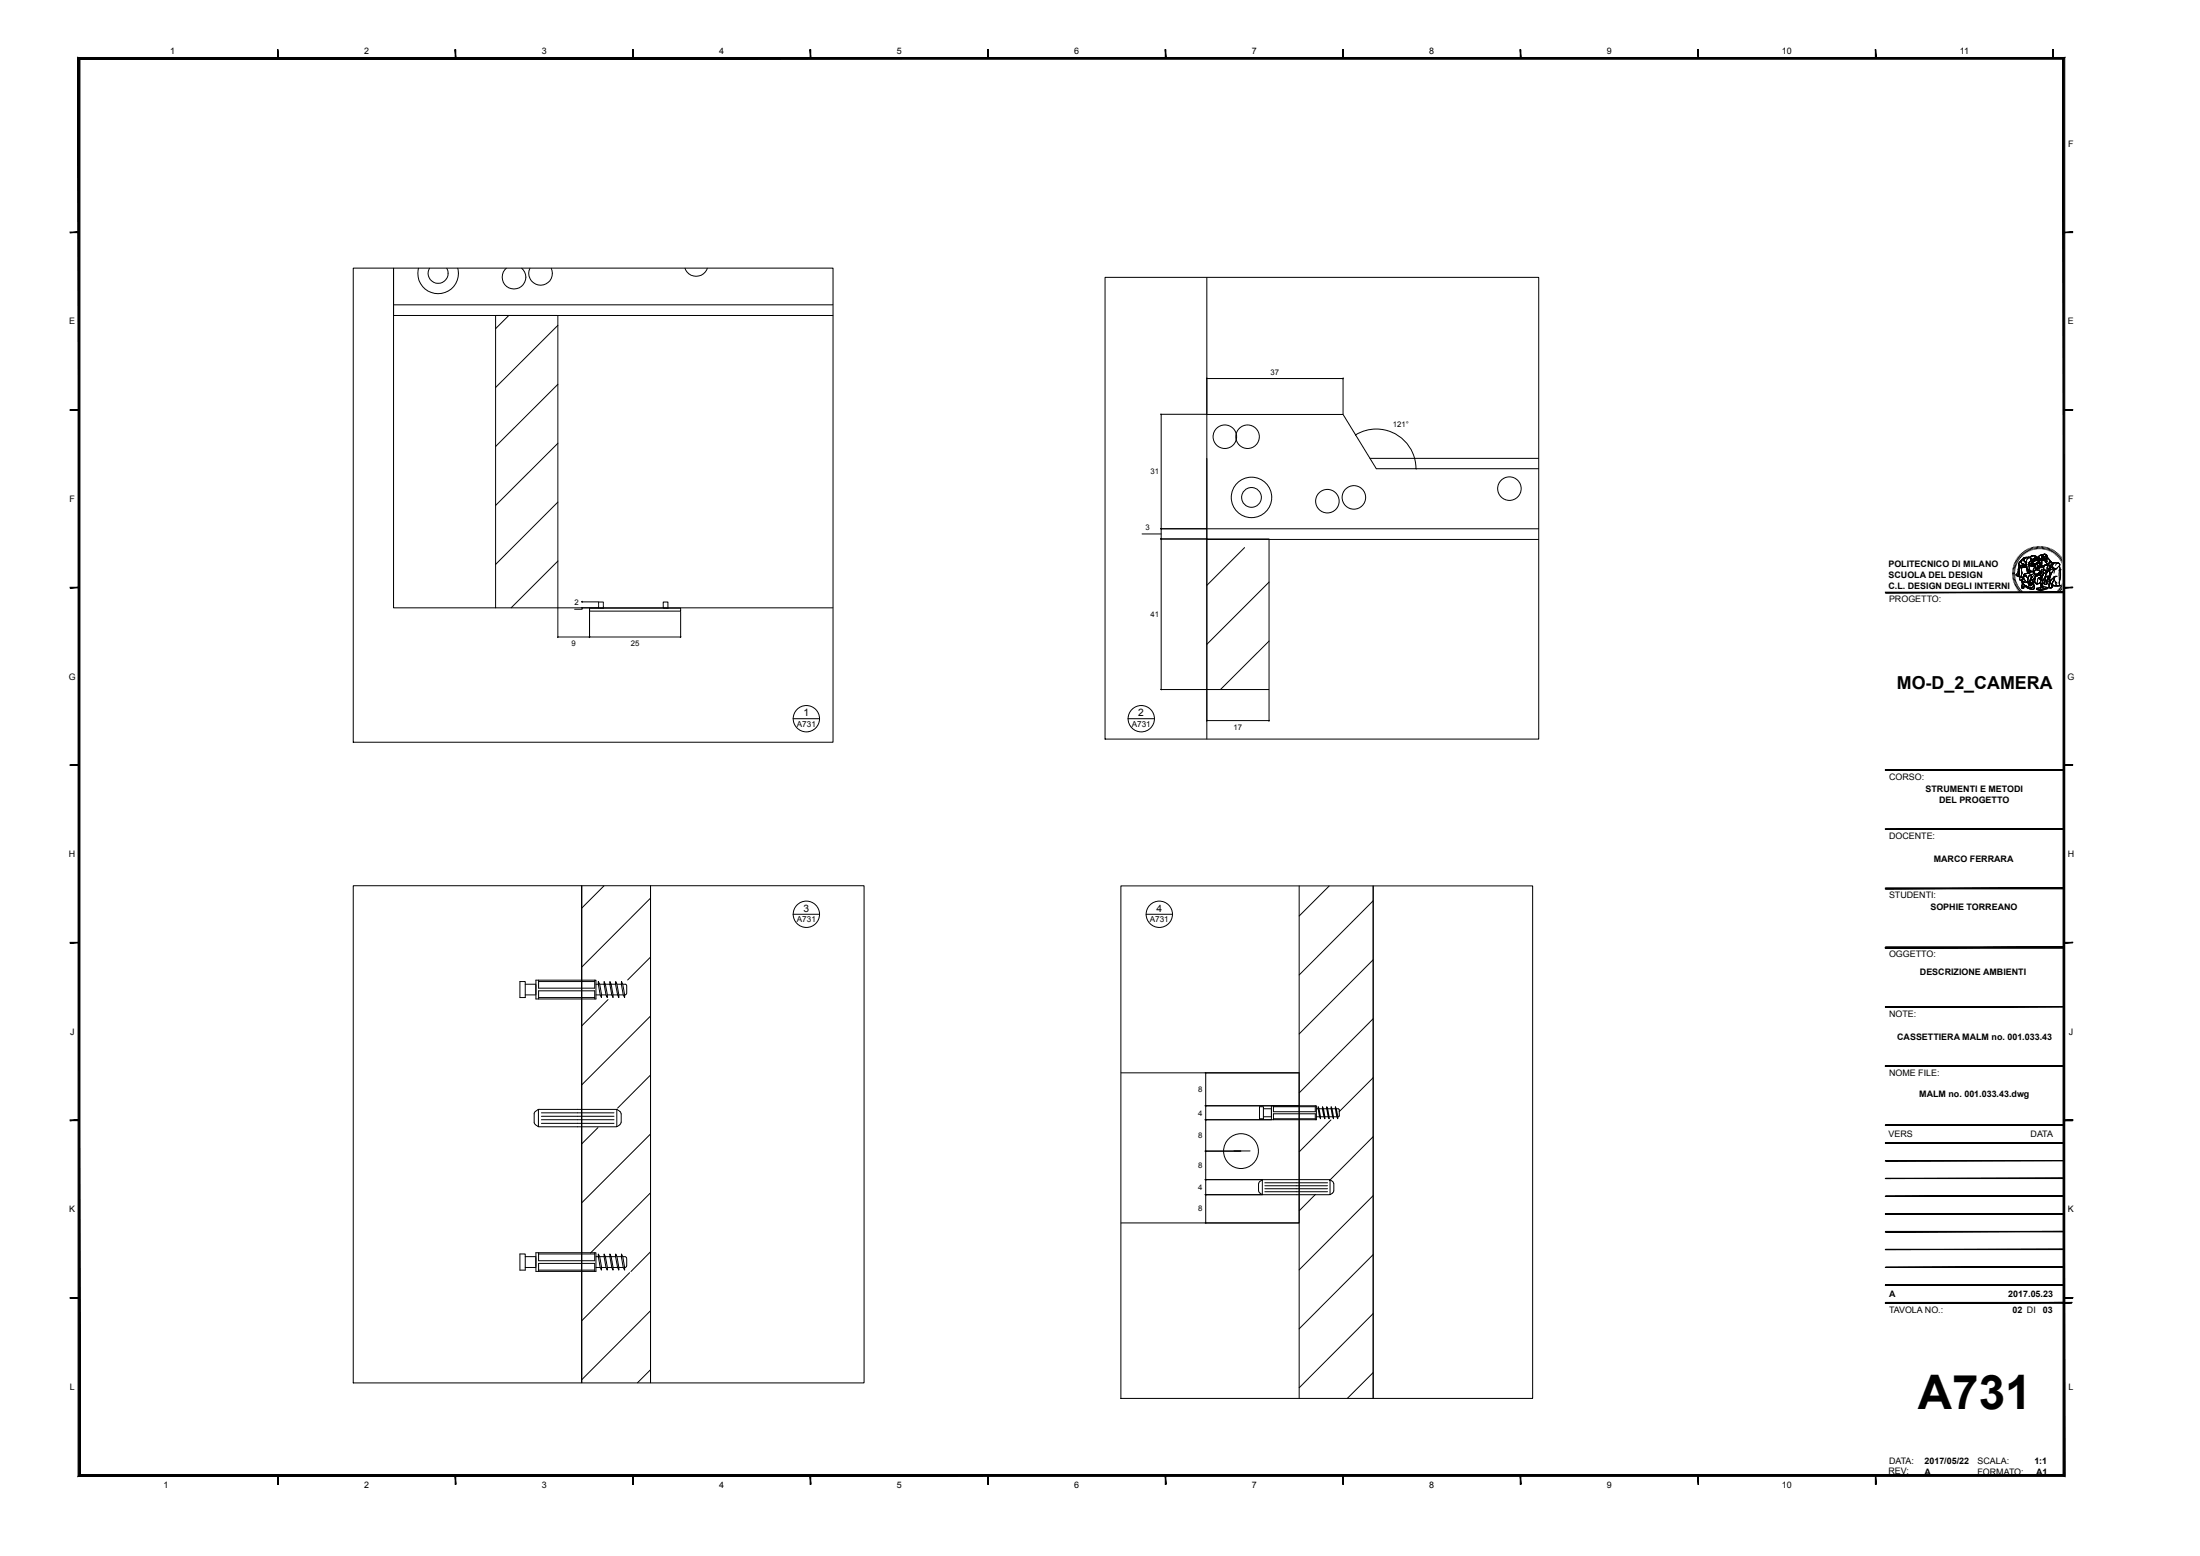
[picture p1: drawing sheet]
<svg xmlns="http://www.w3.org/2000/svg" width="594mm" height="420mm" viewBox="0 0 594 420" stroke-linecap="round" stroke-linejoin="round" font-family="sans-serif">
<g fill="none" stroke="#000" stroke-width=".27">
<path d="M95.4 72.4h129.5v127.9h-129.5zM113 72.4a5.5 5.5 0 0 0 5.3 6.9 5.5 5.5 0 0 0 5.3-6.9M116 72.4a2.69 2.69 0 0 0 2.3 4.1 2.69 2.69 0 0 0 2.3-4.1M136.7 72.4a3.2 3.2 0 0 0-.2 4.6 3.2 3.2 0 0 0 4.6 0 3.2 3.2 0 0 0-.3-4.6M143.1 72.4a3.2 3.2 0 0 0 2.9 4.6 3.2 3.2 0 0 0 2.8-4.6M185 72.4a3.2 3.2 0 0 0 3 2.2 3.2 3.2 0 0 0 3-2.2M298.4 74.9h117.1v124.6h-117.1zM325.8 74.9v124.6M106.3 82.3h118.6M137.4 85.2l-3.6 3.5M150.6 87.8l-16.8 16.8M224.9 85.2h-118.6v-12.8v91.7h118.6"/>
<path d="M150.6 103.7l-16.8 16.8M150.6 119.7l-16.8 16.7M313.4 111.8l49.2 .1 9 14.6h43.8M313.4 111.7l.2 .3M313.5 111.8v74.3M325.8 102.2h36.8M326 102.1l-.2 .2M362.6 102v9.8M362.7 102.1l-.2 .2M366 117.4a10.7 10.7 0 0 1 16.3 9.1M366.1 117.2l-.1 .3M150.6 135.5l-16.8 16.8"/>
<path d="M325.8 123.7v21.9h89.6M369.9 123.7h45.5M382.2 126.4l.2 .2M150.6 151.5l-12.6 12.6M308.4 144.1h5.1M313.4 142.7h102M313.4 145.5h12.4M313.4 142.6l.2 .2M313.4 145.4l.2 .2M325.8 145.5h16.8v40.6h-16.8zM336 147.8l-10.2 10.2M342.6 157.1l-16.8 16.8"/>
<path d="M543.3 154.5h.7M543.3 154.8h.7M543.3 155.1h.7M543.4 154.1l.6 .1M543.4 153.8l.7 .1M543.5 153.4l.6 .2M543.6 153.1l.6 .2M543.6 152.8l.7 .2M543.7 152.5l.7 .2M543.9 152.1l.5 .3M544 151.8l.6 .3M544 155.4l-.6 .1"/>
<path d="M544.1 155.7l-.7 .1M544.1 156l-.6 .2M544.2 151.5l.5 .3M544.2 156.4l-.7 .1M544.2 156.7l-.6 .1M544.3 151.2l.6 .3M544.3 157l-.6 .2M544.4 155.1h.1M544.4 157.3l-.5 .2M544.5 150.9l.5 .3M544.6 157.5l-.6 .3M544.6 155.5l.8 .3"/>
<path d="M544.7 150.6l.5 .4M544.7 157.8l-.6 .3M544.7 155.3l-.1 .2M544.7 155.3h.1M544.8 158.1l-.5 .3M544.9 150.4l.5 .3M544.9 153.7h.1M544.9 155h.1M544.9 153.7l-.1 .8-.5 .6 .3 .3M544.9 155l-.2 .3M545 154.8h.1M545 154.8l-.1 .2"/>
<path d="M545 155.6h.1M545 158.4l-.6 .3M545 155.4v.2M545.1 150.1l.5 .4M545.1 155.4l-.1 .2 .4 .2M545.2 152.5h.1M545.2 158.6l-.6 .4M545.2 152.5v.5M545.2 152.5l-.1 .1M545.2 153l-.3 .7M545.2 152.5l.1 .1M545.2 153h.1"/>
<path d="M545.3 154.7l-.3 .7M545.3 153.7l-.2 1.6M545.3 149.8l.5 .5M545.3 153h.1M545.3 158.9l-.5 .4M545.3 153l.3 .1M545.3 153l-.2 .4-.1 1.4M545.3 153l.2 .1M545.4 155.8h.1M545.4 153.2l-.1 .5M545.5 155.8l.8 .2M545.5 153.1l-.2 .3"/>
<path d="M545.5 153.1h.1M545.5 149.6l.5 .5M545.5 159.1l-.5 .4M545.5 153.1h.5M545.6 153.1h-.1M545.6 155.8l-.3 .4 .1 .4h.2M545.6 153.1h.4M545.6 156.6h.1M545.6 155.8h.1M545.6 155.8h-.1M545.7 155.8h-.2M545.7 151.4h.1"/>
<path d="M545.7 151.4l-.7 .8 .2 .3M545.8 156.5h.1M545.8 159.4l-.5 .4M545.8 155.8h-.1M545.8 151.4l-.1 .5 .4 .3M545.8 155.4v.3M545.8 156.5l-.2 .1M545.8 155.4v.4M545.8 149.3l.4 .5M545.8 152.6h-.5M545.8 152.6l.3 .1M545.8 155.2v.5"/>
<path d="M545.8 155.1v.3M545.8 155.7v.1M545.8 156.5l.1 .3M545.8 155.7l.1 .1M545.8 155.2v.2M545.8 156.4v.1M545.9 155.8h.1M545.9 156.4h-.1M545.9 156.8h.1M545.9 156.8l.7 .3 .9-.1M545.9 156.8l.2 .7M546 158.7h.1"/>
<path d="M546 153.1h.1M546 159.6l-.5 .4M546 153.1l-.2 .3v1.8M546.1 149.1l.4 .5M546.1 152.2h.1M546.1 157.5l-.3 .8 .2 .4M546.1 152.2l.1 .1M546.1 157.5h.1M546.1 156.3h.3M546.1 156.3l-.2 .1M546.1 157.5l.8 .6 1.2 .5M546.1 152.3l.5 .1"/>
<path d="M546.1 152.7l.3 .1M546.1 158.4v.1M546.1 158.5l.2 .1M546.1 158.5l.1 .1M546.2 156.2h.1M546.2 159.8l-.4 .5M546.2 158.4h-.1M546.2 156.2l-.1 .1M546.2 158.6h.1M546.2 158.4h.1M546.3 156h.1M546.3 156l.1 .2"/>
<path d="M546.3 158.6h.1M546.3 148.9l.4 .5M546.3 158.6l-.3 .1M546.4 156.3l.5 .5M546.4 152.3l.2 .1M546.4 156.2v.1M546.5 158.2l-.4 .2M546.6 158.1h.1M546.6 158.1l.9 .6M546.6 155.6h.1M546.6 148.7l.4 .6M546.6 155.6l-.3 .4"/>
<path d="M546.6 152.4l.3 .1M546.7 151.6l.2 .1M546.8 155.3l.1 .1M546.9 155.4h.1M546.9 155.4l.6 .6M546.9 155.4l-.3 .2M546.9 148.5l.3 .6M546.9 151.7l.1 .1M546.9 152.5h.1M547 152.5h.1M547 152.5l-.5 .3-.4-.1M547 150.4l1 .1"/>
<path d="M547 150.4l-.6 .2-.6 .8M547 151.7h.1M547 151.7l.1 1.4M547 150.4l-.3 .1M547.1 153.1h.1M547.1 153.1l.4 .7M547.1 153.1h-1.1M547.2 153.4h.1M547.2 148.4l.3 .6M547.2 154.8l-.8 .3 .2 .5M547.2 155.7l.3 .3M547.2 153.4l.3 1.3"/>
<path d="M547.2 154.8h.1M547.2 154.8h-.1M547.2 158.3l.6 .2M547.4 150.8l-.4 .9M547.5 150.8h.1M547.5 154.7h.1M547.5 156h.1M547.5 158.7l.6 .2M547.5 148.2l.3 .6M547.5 150.5h-.3a.74 .74 0 0 0-.7 .9l.2 .2M547.5 157h.1M547.5 153.9h.1"/>
<path d="M547.5 157l.2 .5M547.5 153.8l.2 .4M547.5 157l-.4 .1M547.6 156l-.1 1M547.6 154.6h.1M547.6 154.6l-.4 .2M547.7 152.4h.1M547.7 154.2h.1M547.7 152.4l.3 1.5 .6 .3M547.7 154.2l-.1 .4M547.7 157.5h.1M547.7 150.4h.1"/>
<path d="M547.7 157.5l.3 .3-.1 .2M547.7 150.4l-.1 .1M547.8 157.6h.1M547.8 148.1l.3 .6M547.9 158h.1M547.9 157.9v.1M547.9 155.4l-.3 .6M547.9 157.7v.1M548 152.3h.1M548 152.5l.7 .3M548 152.3v.2M548 152.3l-.3 .1"/>
<path d="M548 152.5v.1M548 156.9v.2M548 157.9h-.1M548 157.1h.1M548 150.5h.1M548 155.3h.1M548 157.9l-.1 .1M548 150.5l.3 .3M548 155.3l.6 .3M548 157.1l.3 .1M548.1 154.4h.1M548.1 157.8h.1"/>
<path d="M548.1 154.4l-.1 .4-.4-.1M548.1 157.8l-.1 .1M548.1 156.6h.1M548.1 158.6h.1M548.1 147.9l.2 .6M548.1 156.6l-.1 .4M548.1 158.6l.5 .3M548.2 152.1h.1M548.2 152.1l-.2 .2M548.2 157.6h.1M548.2 150.3h.1M548.2 156.4h.1"/>
<path d="M548.2 157.6l.1 .5-.2-.3M548.2 156.4l-.1 .2M548.2 157.6l.3 .3M548.2 150.3l-.1 .1M548.3 156.4h-.1M548.3 150.2h.1M548.3 150.2l-.3 .3M548.3 156.3l.3 .1M548.3 151.5l-.4 .2-.2 .7M548.3 157.2h.1M548.3 157.2l.5 .5-.5-.2 .2 .2M548.3 150.8h.1"/>
<path d="M548.3 150.8l.4 .2M548.3 150.8l.5 .2M548.3 150.8v.7M548.4 154.2h.2M548.4 150.9h.1M548.5 157.7h.1M548.5 147.8l.1 .6M548.5 157.7v.3M548.5 157.9v.1M548.5 155.1h.1M548.5 155.1h.3M548.5 157.4h.1"/>
<path d="M548.5 155.1l-.4 .1-.4 .4M548.5 150.1l-.2 .1M548.6 154.2h.1M548.6 150.1h.1M548.6 154.2l-.5 .2M548.6 150.1l-.3 .1M548.6 155.6h.1M548.6 155.6v.3l-.3 .4M548.6 152h.1M548.6 156.4h.1M548.6 156.5h.1M548.6 150l1 .1"/>
<path d="M548.6 152.3v.3l.1 .2M548.6 150v.1M548.6 152l-.4 .1M548.6 152.7l.1 .1M548.7 152l.2 .2M548.7 156.5l.1 .3M548.7 152.8h.1M548.7 152.8h.4M548.8 151.7h.1M548.8 147.7l.1 .7M548.8 151.7l-.1 .2M548.8 152.2l-.2 .1"/>
<path d="M548.8 151.7l-.3 .2M548.8 156.8l.3 1.1M548.8 151.6v.1M548.8 151.4l-.5 .1M548.8 156.4h-.2M548.9 151.4h.1M548.9 151.4l.3 .1M548.9 151.4l-.1 .2M548.9 152.3h.1M548.9 157.2h.1M548.9 158.5l-.8 .1M548.9 151h.1"/>
<path d="M548.9 152.2h.1M548.9 154.8h.1M548.9 154.8l.6 .4M548.9 154.4l.3 .3M548.9 152.2l-.3 .1M548.9 151h-.1M548.9 152.2l.4 .1M549 156.3h.1M549 152.2h.1M549 152.2l-.1 .1M549 156.3l-.2 .1M549.1 155.2l.2 .7-.3 .4"/>
<path d="M549.1 158.1l-.2 .4M549.1 150h.1M549.1 150.9h.1M549.1 154.5h.1M549.1 147.6l.2 .7M549.1 158.1h.1M549.1 154.5l.1 .1M549.1 150.9l-.3 .1M549.1 150.9l-.2 .1M549.1 152.8h.1M549.1 157h.1M549.1 158v.1"/>
<path d="M549.1 157.9v.2M549.1 158.1l.2 .7M549.2 156.1h.1M549.2 156.1l-.4 .3M549.2 152.6h.1M549.2 154.7l.3 .3M549.2 151.5h.1M549.2 154.6l.1 .1M549.2 154.6l.3 .4M549.3 152.3h.1M549.3 152.6h-.1M549.3 152.3h.2"/>
<path d="M549.3 158.8v.1M549.3 158.9l-.3 .2-.9-.2M549.3 150l.3 .1M549.3 151.3l.1 .1M549.3 154.8l.1 .1M549.3 150.8h.1M549.4 154.9h.1M549.4 151.4l-.1 .1M549.4 153.1h.1M549.4 153.1l-.4 .8v.5M549.4 153.1l.3 .2M549.4 153.1a1.18 1.18 0 0 0-.4 1.3"/>
<path d="M549.4 156.4l-.3 .6 .7 .6M549.4 156.4h.1M549.4 154.9l.1 .1M549.4 156.4v.1M549.4 150.9l.2 .1M549.4 156.5l-.5 .7M549.4 150.6h.1M549.4 147.6l.2 .6M549.4 152.3l-.2 .1-.1 .4M549.4 150.6h.2M549.4 150.6l.3 .1M549.4 150.6l-.3 .3"/>
<path d="M549.4 156.4v.9l.3 .2M549.5 157.3h.1M549.5 152.9h.1M549.5 150.6h.1M549.5 152.3h.1M549.5 155v.2M549.5 152.9l-.1 .2M549.5 155l.1 .3M549.5 152.3h-.1M549.5 150.6l.2 .1M549.5 150.6h-.1M549.5 151h-.1"/>
<path d="M549.5 151.3h.1M549.5 155l.1 .1M549.5 155.1v.1M549.5 151.3l-.1 .1M549.5 155.1l.1 .2M549.5 155.2l.1 .1M549.6 150.6h.1M549.6 151.3h.1M549.6 155.1l.1 .5M549.6 155.3h.1M549.6 155l-.1 .1M549.6 150.1h.1"/>
<path d="M549.6 155.1l.2 .2M549.6 155.3h.2M549.6 155.7l-.2 .7M549.6 150.1v.1M549.6 155.4l.1 .1M549.6 152.7l-.1 .2M549.6 150.2l.3 .2M549.6 152.7l-.2 .4M549.6 155.6l-.2 .8M549.7 155.5h.1M549.7 155.5l-.5 .7M549.7 153.3l.7 .1"/>
<path d="M549.7 153.3l.4 .1M549.7 153.8h.3M549.7 155.6l-.1 .1M549.7 153.8l-.6 .4v.3M549.7 153.8l-.2 .1M549.7 155.2l-.1 .1M549.7 155.6h-.1M549.7 155.5v.1M549.7 153.8h.1M549.7 152.4h.1M549.7 152.4l-.1 .3M549.7 153.8l.5 .1"/>
<path d="M549.7 155.1l.1 .2M549.7 150.2h.1M549.7 150.7l.1 .1M549.7 150.1l-.1 .1M549.7 157.5l.2 .1M549.7 150.2l.2 .1M549.8 151.1h.1M549.8 150.8h.1M549.8 147.6l.1 .6M549.8 155.3h.1M549.8 155.3l.3 .1M549.8 151.1l.2 .1"/>
<path d="M549.8 150.8l-.2 .5M549.8 155.3l.2 .1M549.8 150.8h.2M549.8 152l-.2 .6M549.8 150.2l.1 .1M549.9 151.1h.1M549.9 151.9h.1M549.9 155.1h-.1M549.9 153.4h.1M549.9 157.6h.1M549.9 158.8h.1M549.9 150.4h.1"/>
<path d="M549.9 155h-.3M549.9 158.8l1 .4M549.9 151h.1M549.9 158.8v.3l1.1 .4M549.9 158.8v.3M550 151.2h.1M550 151.8l-.1 .1M550 151.8h.5M550 151l-.1 .1M550 151l.5 .1M550 151.8l-.3 .6M550 155h-.4"/>
<path d="M550 150.8h.1M550 155l-.5 .1M550 150.4v.3M550 150.4v.2M550 151.2l.2 .1M550 151.2l.3 .2M550 150.6h.1M550 150.7v.1M550 153.4h.1M550.1 150.6l-.1 .1M550.1 153.4h.1M550.1 151.8h.1"/>
<path d="M550.1 147.5l.1 .6M550.1 154.9l-.2 .1M550.2 153.3l-.1 .1M550.2 153.3h.1M550.2 150.9h.1M550.2 155.3l-.2 .1M550.2 155.3h.1M550.2 156.1l-.3 1.5M550.2 153.3l.3 .1M550.2 157.6h-.2M550.2 157.6h-.3M550.2 154.8l-.1 .1"/>
<path d="M550.2 155.3l-.1 .1M550.2 152.8h.1M550.2 154.8h.1M550.2 153.9l.3 .1M550.2 154.8l-.2 .2M550.2 151.7l-.1 .1M550.2 151.8a.61 .61 0 0 0 0 1M550.2 152.8v.5M550.2 153.1v.2M550.2 151.7v.1M550.2 151.7h.2M550.2 152.8l-.1 .6"/>
<path d="M550.3 151.4h.1M550.3 153.9l.1 .1M550.3 153.9l-.6-.1-.6 .7-.5-.3M550.3 151.4l.2 .1M550.3 152.1v.1M550.3 154.9l.1 .1M550.3 155.1l.1 .1M550.4 152.1h.1M550.4 151.5h.1M550.4 155h-.1M550.4 153.9l.1 .1M550.4 155.2h.1"/>
<path d="M550.4 155h.1M550.4 154h.1M550.5 147.5v.6M550.5 150.6l.6 .5M550.5 152l-.2 .1M550.5 150.6h.1M550.5 150.6l-.3 .4M550.5 155.2h.1M550.5 151.8h.1M550.5 151l.3 .3M550.5 155.2l-.3 .1M550.5 155.2h-.1"/>
<path d="M550.5 154l.3 .2M550.5 154l.2 .1M550.5 156h.1M550.5 156l.3 .3 .2-.1M550.5 154.7l-.4 .2M550.5 154.7l-.2 .1M550.5 151h.1M550.5 156l.2 .2M550.5 154.9h.1M550.5 151.1h.1M550.5 151.7h.1M550.5 154.9v.3"/>
<path d="M550.5 151v.1M550.5 154.6v.1M550.5 154.7h.1M550.5 151.8l.1 .1M550.5 151.7l.3 .2M550.5 151.7h-.1M550.5 151.8l.2 .1M550.5 151.7l.2 .1M550.6 155.9h.1M550.6 156h.1M550.6 151.1v.1M550.6 153.4v.6"/>
<path d="M550.6 155.9v.1M550.6 156h-.1M550.6 151.9h.1M550.6 154.7h.1M550.6 154.7l-.1 .2M550.6 152l.2 .1M550.6 155.9l.1 .1M550.6 151.8h.1M550.7 156.2h.1M550.7 151.8h.1M550.7 151.9l.1 .1M550.7 151.9v.1"/>
<path d="M550.7 152l.2 .2M550.7 152.5h.1M550.7 154.1h.1M550.7 153.3l-.2 .1M550.7 156h.1M550.7 151.3h.1M550.7 151.4h-.2M550.7 151.3l-.2 .2M550.7 151.8l.2 .2M550.8 154.3h.1M550.8 156.1h.1M550.8 151.3h.1"/>
<path d="M550.8 154.1v.2M550.8 156v.1M550.8 154.2l.2 .4-.2 .1M550.8 153.3h-.2M550.8 149.9l-.1 .1M550.8 147.5v.6M550.8 152.9l.1 .2M550.8 152v.2M550.8 152.2h.1M550.8 154.4l.1 .3h-.3M550.8 151.9l.1 .2M550.8 152.2l.1 .5"/>
<path d="M550.8 152.2l.1 .9M550.8 152h.1M550.8 152.2v.1M550.9 152.2h.1M550.9 153.1l-.2 .2M550.9 153.1l-.1 .2M550.9 153.1h.1M550.9 156l-.1 .1M550.9 153.1l-.1 .1M550.9 152.4l-.2 .1M550.9 152v.1M550.9 157.4h.1"/>
<path d="M550.9 159.3h.1M550.9 152.7h.1M550.9 152.7l-.1 .1 .2 .3M550.9 156.5l.2 .1M550.9 159.2v.3M550.9 157.4l.2 .7M550.9 157.4l-.7 .2M550.9 152.7h-.7M550.9 151.2l-.1 .1M550.9 152.1l.1 .1M551 152.2h.1M551 152.1v.2"/>
<path d="M551 156.4l-.1 .1M551 156.2h.1M551 152.3h.1M551 151.2h.1M551 149.9h.1M551 158.6h.1M551 155.9l.1 .2M551 156.2v.2M551 152.3l.1 .2M551 151.2l-.3 .2M551 158.6l-1.1 .2M551 151.2h-.2"/>
<path d="M551 152.2l.1 .1M551.1 155.5h.1M551.1 158.1h.1M551.1 152.3h.1M551.1 154.5h.1M551.1 155.5l-.2 .5M551.1 156.1l-.1 .1M551.1 156.1h.1M551.1 152.5l.1 .1M551.1 151.1l-.1 .1M551.1 152.5h.1M551.1 156.6l-.2 .8"/>
<path d="M551.1 151.1l.1 .7M551.1 158.5l-.1 .1M551.1 158.1l-.1 .5M551.1 158.5l.7-.1 1.1 .2M551.1 150.7l.1 .5M551.1 158.5l-.2 .4 .1-.3M551.1 151.1v.1M551.1 152.6h.1M551.1 153h.1M551.1 152.6l.1 .1M551.1 152.6l.6 .2M551.1 152v.5"/>
<path d="M551.1 156v.1M551.1 152l-.1 .2M551.1 156h.1M551.1 153l-.1 .1M551.2 156.4h.1M551.2 152h.1M551.2 147.5l-.1 .6M551.2 152.6v.3M551.2 156.4l-.1 .2M551.2 152.8v.1M551.2 152.9l-.2 .2M551.2 151.8v.1"/>
<path d="M551.2 155.8l-.1 .2M551.2 153.6l-.1 1.3M551.2 151.9l-.1 .1M551.2 152.9l.4 .2M551.3 151.7l-.1 .1M551.3 154.8h.1M551.3 154.8l-.3 .2v.5M551.3 150.2v.1M551.3 157.9l.3 .5M551.3 157.9l-.2 .6M551.4 157.4l-.3 .7M551.4 155.3h.1"/>
<path d="M551.4 157.4h.1M551.4 155.3l-.3 .1M551.4 155.3l-.2 1.1M551.4 157.4l.1 .1M551.5 157.5h.1M551.5 153.7l-.4 .8M551.5 157.5l.1 1.2-.3-.8M551.5 149.8h.1M551.5 147.5l-.1 .7M551.5 149.8h-.1a.78 .78 0 0 0-.9 .8M551.5 150.9l.1 .1M551.6 150.9h-.1"/>
<path d="M551.6 150.8h.1M551.6 150.8v.1M551.6 153.1l.1 .1M551.6 153h.1M551.6 153l.1 .3M551.6 155h.1M551.7 153.3l.1 .3M551.7 153.3h.1M551.7 153.1h-.1M551.7 152.8v.1M551.7 154.8v.1M551.7 153.3l.2 .5"/>
<path d="M551.7 152.8v.3M551.8 154.8h.1M551.8 150.6h.1M551.8 152.8l-.1 .2M551.8 154.7v.1M551.8 150.3a.44 .44 0 0 0-.2 .6 .44 .44 0 0 0 .7 .1M551.8 154.8l-.4 .5M551.8 150.6h.2M551.8 150.3l-.1 .2M551.8 153.8l-.2 .4 .2 .5M551.8 152.8h.1M551.8 153.7l.1 .1"/>
<path d="M551.9 153.8h.1M551.9 147.6l-.2 .6M551.9 153.8h-.1M551.9 152.8h-.1M551.9 150.6h.1M551.9 151h.1M551.9 153.8l.2 .1M551.9 150.9h.1M551.9 152.7v.1M551.9 149.6h.1M551.9 149.6l-.2 .1a1.35 1.35 0 0 0-.3 1.6h.2v-.5M551.9 157.5h.1"/>
<path d="M551.9 149.6l.5 .1M552 152.8l-.3 .5M552 152.7v.1M552.1 153.9h.1M552.2 153.9l.1 .3M552.2 155.8h.1M552.2 150.7h.1M552.2 147.6l-.2 .7M552.2 152.5l-.5 .3M552.2 153.9v.1M552.2 151.6v.1M552.2 151.6l.1 .1"/>
<path d="M552.2 150.7v.1M552.2 152.5h.1M552.2 152.5l.8 .1M552.2 152.5l-.1 .1M552.2 150.8h.1M552.2 154v.1M552.2 155.6l-.3 1.9M552.2 155.6l-.7 1.1v.8M552.2 155.7h.1M552.2 150.8h.2M552.3 155.6h.1M552.3 151.7h.1"/>
<path d="M552.3 151h.1M552.3 154.1l.2 .1M552.3 155.6l-.1 .2M552.3 151l-.1 .6M552.3 150.1h.1M552.3 151.6h.1M552.3 151.5v.2M552.3 151.5h.1M552.3 150.1l-.5 .2M552.3 150.1l-.1 .1M552.4 151.5h.1M552.4 150.1l.1 .5-.2 .4"/>
<path d="M552.4 149.7l.3 .4-.1 .8M552.4 149.7v.1M552.4 149.8h.1M552.4 151.5l.4 .7 .9-.4 1 .1M552.5 151.2h.1M552.5 147.7l-.1 .7M552.5 154.2h.2M552.5 150.4h.1M552.5 151.3h.1M552.5 157.3l.2 .2M552.5 153.9h.1M552.5 149.8h.1"/>
<path d="M552.5 152.4h.1M552.5 151.3v.2M552.5 154.2h.1M552.5 151.3l-.2 .3M552.6 154.6h.1M552.6 154.6l-.8 .1M552.6 152.4l-.4 .1M552.6 154.6l-.4 1M552.7 150.9h.1M552.7 150.9l-.2 .3M552.7 154.2h.1M552.7 155.6l-.5 .1"/>
<path d="M552.7 157.5l-.3 .2-.5-.2M552.7 150.6l.2 .1M552.7 155.6h-.4M552.7 153.8l-.3 .1M552.7 150.6h.1M552.7 154.1l-.1 .1M552.7 150.6l.8 .6M552.7 150.5v.1M552.7 152.5l.3 .1M552.7 153.3h.1M552.8 152.5h.1M552.8 152.5l.3 .1"/>
<path d="M552.8 156.3h.1M552.8 147.8l-.1 .6M552.8 154.2h.1M552.8 156.3l-.3 1M552.9 152.7l-.6-.1-.3 .1M552.9 152.7h.1M552.9 152.7l-.2 .6M552.9 154.2l-.4 .4M552.9 158.6v.3l-2 .6M552.9 158.6l-2 .6M553 155.9l-.2 .5M553 155.6h.1"/>
<path d="M553 152.6h.1M553 154.1l-.3 .1M553 155.6v.3M553 154.1l-.1 .1M553 154h.1M553 154.1l.3-.4 .2 .1-.1 .8M553 154l-.1 .2M553.1 153.9l-.2 .3M553.1 152.6h.5M553.1 153.9h.1M553.1 152.6h.4M553.2 147.9l-.2 .6"/>
<path d="M553.2 155.9h.1M553.2 155.9l-.1 .2a1.53 1.53 0 0 0 .2 2M553.2 153.7h.1M553.2 153.5l-.1 .4M553.2 153.7v.1M553.3 152.6h.1M553.3 152.6v.1a.59 .59 0 0 1-.6 .9l.1-.3M553.3 151.4l.4 .3M553.3 153.2h.1M553.3 156.5v.3M553.3 156.9v.1M553.4 155.5h.1"/>
<path d="M553.4 156.8h.1M553.4 153.1h-.1M553.4 156.8l-.1 .1M553.4 154.4v.2M553.4 155.5l-.7 .1M553.4 155.5l-.2 .4M553.4 154.6v.9M553.5 148l-.2 .7M553.5 151.2v.1M553.5 151.3l.1 .3M553.5 158.6h.1M553.5 152.6l.2 .2"/>
<path d="M553.5 152.6l.1 .1M553.6 151.6h.1M553.6 152.7h.1M553.6 157.3l-.3 1.1a.45 .45 0 0 0 .3 .3 .45 .45 0 0 0 .5-.3l-.2-.3M553.6 153.3l-.5 .6M553.6 153.3l-.3 .5M553.6 152.7l.1 .3M553.7 156.6h.1M553.7 152.8h.1M553.7 156.6l-.4 .4M553.7 156.6l-.1 .7M553.7 151.7l.1 .1"/>
<path d="M553.7 151.7h.1M553.7 153.1h.1M553.7 153.1l-.1 .2M553.7 153l-.1 .3M553.7 153v.1M553.7 153l.9 .7M553.8 154.5v.5M553.8 148.2l-.3 .5M553.8 151.8h.1M553.8 151.8l-1.3 .6M553.9 154.8l-.6 1.9v.4l.3 .2M553.9 154.8l-.4 1.1"/>
<path d="M553.9 158.1h.1M553.9 158.1h.7M553.9 158.1h.2M554.1 148.3l-.3 .6M554.2 153.7l-.9 .1M554.2 152.9l.1 .2M554.2 157.8l.6 .3M554.2 157.7v.1M554.3 153.1l.8 .5M554.3 158.1h.3M554.3 151.9h.1M554.3 151.9l-.6 .8"/>
<path d="M554.3 151.8v.1M554.4 156.9l-.5 .7v.5M554.4 148.5l-.3 .5M554.4 153.9l-.5 .9M554.4 156.9l-.2 .3M554.4 151.8l-.1 .1M554.6 156.6l.8 .8M554.6 153.7h.1M554.6 153.7l-.4 .5M554.6 153.7h.3M554.7 151.9h.1M554.7 151.9l-.1 .1a.96 .96 0 0 0-.3 1.1"/>
<path d="M554.7 151.9h.2M554.7 148.7l-.3 .5M554.7 155.6h.1M554.7 155.6l-.3 1.3M554.7 155.6l-1 1M554.8 153.7l-.2 1M554.9 151.9l.3 .1M554.9 157l.3 .8 .4 .3M554.9 153.6v.1M555 148.9l-.4 .5M555 159.9l.5 .5M555.1 153.6h.1"/>
<path d="M555.1 153.6l-.3 .1M555.2 155.6h.1M555.2 152h.1M555.2 155.6h-.5M555.2 152.3l-.3 .3M555.2 149.1l-.3 .5M555.3 159.7l.4 .5M555.5 149.3l-.4 .5M555.5 159.5l.5 .4M555.6 158.1h.1M555.7 151.9l-.4 .1M555.7 151.9v.1"/>
<path d="M555.7 152h.2M555.7 159.2l.5 .5M555.8 149.5l-.5 .5M555.8 152h-.5M555.8 152l.1 .1M555.8 152.9l-.7 .7M555.8 152.9h.1M555.9 159l.5 .4M555.9 152.1l.2 .2M555.9 152l.2 .3M556 153.9h.1M556 153.9v3.1"/>
<path d="M556 149.8l-.5 .4M556 152.8h.1M556 152.8l.3 1.9M556 157.4v.3M556 157.7l.3 .4h-1.7M556 156.9v.8M556.1 158.8l.5 .4M556.1 153l.2 .8M556.1 156.9l-.1 .3M556.1 152.3l-.2 .6M556.1 152.5l-.1 .3M556.2 150l-.4 .4"/>
<path d="M556.3 153.8h.1M556.3 153.8v1.8M556.3 158.5l.5 .4M556.3 155.6l-.2 1.3M556.3 155.6l-.3 1.3M556.3 155.2v.4M556.4 158.2l.6 .4M556.5 150.3l-.5 .4M556.6 158l.6 .3M556.6 150.6l-.5 .3M556.7 157.7l.6 .3M556.9 150.8l-.6 .4"/>
<path d="M556.9 157.4l.6 .2M557 157.1l.6 .2M557 151.1l-.5 .4M557.1 156.8l.6 .2M557.1 156.5l.7 .2M557.2 151.4l-.6 .3M557.2 156.2l.7 .2M557.3 155.9l.7 .1M557.3 155.6l.7 .1M557.4 155h.6M557.4 154.7h.6M557.4 151.7l-.6 .3"/>
<path d="M557.4 155.3h.6M557.5 152l-.6 .3M557.6 152.4l-.6 .2M557.7 152.7l-.6 .2M557.8 153l-.6 .2M557.9 153.4l-.7 .1M558 153.7l-.7 .1M558 154l-.6 .1M558 154.4h-.6M133.8 164.1v-78.9h16.8v78.9M150.6 164.2v7.9M150.6 171.9h33.2"/>
<path d="M150.7 171.9l-.2 .1M157 162.5h4.6M157 164.1h4.6M157.1 162.4l.2 .1M157.1 164l.2 .2M157.2 164.1v.3h-2M157.2 162.3v.2M159.2 164.2h24.6v.8h-24.6zM159.2 164.2v7.9M159.3 171.9l-.2 .1M161.6 163.9l.2 .3M161.6 162.8v.3"/>
<path d="M161.6 163.2v.2M161.6 163.6v.2M161.8 162.5l-.2 .2M161.9 162.5h.3M161.9 164.2h.3M162.3 162.5h.3M162.3 164.2h.3M162.7 162.5l.2 .2M162.9 162.8v.3M162.9 163.2v.2M162.9 163.6v.2M162.9 163.9v.3h-.2"/>
<path d="M179.1 163.9v.3h.2M179.1 162.8v.3M179.1 163.2v.2M179.1 163.6v.2M179.3 162.5l-.2 .2M179.4 162.5h.3M179.4 164.2h.3M179.8 162.5h.2M179.8 164.2h.2M180.1 162.5l.2 .2M180.3 163.9v.3h-.2M180.3 162.8v.3"/>
<path d="M180.3 163.2v.2M180.3 163.6v.2M183.8 165v7.1M183.9 171.9l-.2 .1M342.6 173l-13.1 13.1M546.4 160l-.4 .5M546.7 160.2l-.4 .5M546.9 160.4l-.3 .5M547.2 160.6l-.3 .5M547.5 160.7l-.3 .6M547.8 160.8l-.3 .6M548 161l-.2 .6"/>
<path d="M548.3 161.1l-.2 .6M548.6 161.2l-.2 .6M548.9 161.3l-.2 .6M549.2 161.4l-.1 .6M549.5 161.4l-.1 .7M549.8 161.4l-.1 .7M550.1 161.5v.7M550.5 161.5l-.1 .7M550.8 161.5v.7M551.1 161.5v.7M551.4 161.5v.6M551.7 161.4l.1 .7"/>
<path d="M552 161.4l.1 .6M552.3 161.3l.1 .7M552.6 161.2l.2 .7M552.9 161.1l.2 .6M553.2 161l.2 .7M553.5 160.9l.3 .6M553.8 160.8l.3 .6M554 160.6l.4 .6M554.3 160.5l.4 .5M554.6 160.3l.3 .5M554.8 160.1l.4 .5M214.1 194h7.2"/>
<path d="M304.5 194h7.2M313.4 186.1h12.4M313.4 186l.2 .2M325.8 194.5h16.8M326 194.4l-.2 .2M342.6 186.2v8.5M342.7 194.4l-.1 .2M95.4 239.1h137.9v134.2h-137.9zM157.1 239.1v134.1v-134.1M163.1 239.1l-6 6M175.6 239.1v134.1M302.6 239.1h111.2v138.4h-111.2z"/>
<path d="M350.8 239.2v138.2M358.9 239.2l-8.1 8.1M370.8 239.2v138.2M175.6 242.4l-18.5 18.7M175.6 258.3l-6.1 6.2M214.1 246.8h7.2M309.5 246.8h7.1M370.8 243.1l-20 20.1M370.8 259.1l-20 20M140.4 264.9h1.4v4.4h-1.4zM141.8 265.7h2.9M141.8 268.5h2.9"/>
<path d="M144.7 264.6h16.2v5h-16.2zM145.4 269.3h15.2M145.4 264.6v2.1h15.2v-2.1M145.4 269.6v-2.2h15.2v2.2M145.4 264.9h15.2M160.9 265.7h.6M160.9 268.5h1.2M161.5 264.9l.4 .8 .5 3.6-.3-.8zM161.9 265.7h1.2M162.4 268.5h1.2M163.1 264.9l.3 .8 .6 2.8v.8l-.4-.8zM163.4 265.7h1.3"/>
<path d="M164 268.5h1.2M164.2 269.8l-7.1 7.1M164.7 264.9l.3 .8 .5 3.6-.3-.8zM165 265.7h1.2M165.5 268.5h1.3M166.2 264.9l.4 .8 .5 3.6-.3-.8-.6-2.8zM166.6 265.7h1.2M167.1 268.5h1.2M167.8 264.9l.3 .8 .6 3.6-.4-.8zM168.1 265.7h.9l.2 .3M169.2 268.2l-.5 .3M169.2 266v2.2"/>
<path d="M175.6 274.3l-18.5 18.5M370.8 275l-20 20M145.4 299.4v4.7M166.5 299.4v4.7M166.6 299.5h-21.2l-1.1 .9-.1 2.5 .4 .7M166.6 299.5l.8 .5M167.3 300l.4 .6M175.6 290.2l-8.8 8.9M302.7 289.6h48.1v40.5h-48.1M325.4 298.5h25.3M325.5 289.5l.1 .2M325.5 298.4l.1 .2"/>
<path d="M325.5 289.6v40.5M340.1 298.7h1v3.3h-1zM341.1 299.3h2.2M343.8 298.5v1.6h11.3v-1.6M343.8 298.7h11.3M355.4 299.3h.5M355.9 298.7l.3 .6 .3 2.7-.2-.6zM356.2 299.3h.8M357.1 298.7l.2 .6 .4 2.7-.7-2.7zM357.3 299.3h.9M358.2 298.7l.3 .6 .4 2.7-.3-.6zM358.5 299.3h.9"/>
<path d="M359.4 298.7l.3 .6 .3 2.7-.2-.6zM359.7 299.3h.9M360.6 298.7l.6 2.7v.6l-.3-.6zM360.8 299.3h.6l.2 .3v1.6l-.4 .2M370.8 290.9l-9.2 9.2M144.6 303.6l.7 .5M145.3 304l.2 .1M145.5 304.1h20.9M146.2 300.4h19.6M146.2 301.3h19.6M146.2 302.2h19.6M146.2 303.2h19.6"/>
<path d="M161.5 304.4l-4.4 4.4M166.6 304l-.2 .1M167.4 303.6l-.7 .5M167.7 302.9l-.4 .7M167.7 300.6v2.3M175.6 306.1l-18.5 18.6M325.4 302.2h30v-3.7h-12.1v3.7M325.4 318.4h15.5M325.4 310.7h9.6M325.5 302.2l.1 .2M325.5 310.6l.1 .2M325.5 318.3l.1 .2"/>
<path d="M333.2 310.7h4.3M339.8 319.5v2M340.7 318.5l-.7 .6-.1 .4M340.8 318.5v4M341 318.4h18M341 318.5h-.2M341.1 301.4h2.2M341.5 319.3h16.9M343.8 302h11.3M343.8 302.2v-1.6h11.3v1.6M355.4 301.4h.9M356.5 301.4h1"/>
<path d="M357.7 301.4h.9M358.9 301.4h.9M359 318.5h.2M359.1 318.5v4M359.2 318.5l.6 .4M359.4 302.3l-8.6 8.6M359.8 318.9l.3 .6v2l-.3 .5M360 301.4h.9M370.8 306.8l-11.9 11.9M140.4 338.5h1.4v4.3h-1.4zM141.8 339.2h2.9M144.7 338.1h16.2v5.1h-16.2z"/>
<path d="M145.4 338.1v2.2h15.2v-2.2M145.4 338.5h15.2M160.9 339.2h.6M161.5 338.5l.4 .7 .5 3.6-.3-.7zM161.9 339.2h1.2M163.1 338.5l.3 .7 .6 2.9v.7l-.4-.7zM163.4 339.2h1.3M164.7 338.5l.3 .7 .5 3.6-.3-.7zM165 339.2h1.2M166.2 338.5l.4 .7 .5 3.6-.3-.7-.6-2.9zM166.6 339.2h1.2M167.8 338.5l.3 .7 .6 3.6-.4-.7z"/>
<path d="M168.1 339.2h.7M168.8 339.2l.4 .4M169.2 339.6v2.1M175.6 322l-16.2 16.3M175.6 337.9l-5.3 5.3M325.4 322.5h15.5M325.4 330.1h25.3M325.5 322.4l.1 .2M325.5 330l.1 .2M339.9 321.5l.2 .5M340.1 322l.6 .4M341.5 320.1h16.9"/>
<path d="M341.5 320.9h16.9M341.5 321.7h16.9M355.2 322.4l-4.4 4.4M359.2 322.4h-18.4M359.8 322l-.6 .4M370.8 322.7l-20 20.1M370.8 338.6l-20 20.1M141.8 342.1h2.9M145.4 343.2v-2.2h15.2v2.2M145.4 342.8h15.2M160.9 342.1h1.2M162.4 342.1h1.2"/>
<path d="M164 342.1h1.2M165.5 342.1h1.3M167.1 342.1h1.2M169.2 341.7l-.5 .4M170 343.5l-12.9 13M175.6 353.8l-18.5 18.6M370.8 354.6l-20 20M175.6 369.7l-3.5 3.5M370.8 370.5l-7 6.9"/>
<circle cx="330.7" cy="117.9" r="3.2"/>
<circle cx="336.8" cy="117.9" r="3.2"/>
<circle cx="337.9" cy="134.3" r="5.5"/>
<circle cx="337.9" cy="134.3" r="2.67"/>
<circle cx="358.4" cy="135.3" r="3.2"/>
<circle cx="365.5" cy="134.3" r="3.2"/>
<circle cx="407.5" cy="131.9" r="3.2"/>
<circle cx="217.7" cy="194" r="3.6"/>
<circle cx="308.1" cy="194" r="3.6"/>
<circle cx="217.7" cy="246.8" r="3.6"/>
<circle cx="313" cy="246.8" r="3.6"/>
<circle cx="335.1" cy="310.7" r="4.7"/>
</g>
<g fill="#fff" stroke="#fff" stroke-width=".27">
<path d="M533 159.9l29.5 4.1h-29.5z"/>
<path d="M533 159.9h24l5.5 4.1z"/>
<path d="M557 146h5.5l-5.5 13.9z"/>
<path d="M562.5 146v18l-5.5-4.1z"/>
</g>
<path d="M533 159.9h24v-13.9h5.5v18h-29.5z" fill="none" stroke="#fff" stroke-width=".27"/>
<g fill="#000" stroke="#000" stroke-width=".27">
<path d="M21.1 15.5l.5 382.5v-382zM21.1 15.5l.5 382.5-.5 .5z"/>
<path d="M74.9 13.4l.2 2.4v-2.4zM74.9 13.4l.2 2.4h-.2z"/>
<path d="M122.9 13.4l.2 2.4v-2.4zM122.9 13.4l.2 2.4h-.2z"/>
<path d="M170.8 13.4l.2 2.4v-2.4zM170.8 13.4l.2 2.4h-.2z"/>
<path d="M218.7 13.4l.2 2.4v-2.4zM218.7 13.4l.2 2.4h-.2z"/>
<path d="M266.7 13.4l.2 2.4v-2.4zM266.7 13.4l.2 2.4h-.2z"/>
<path d="M314.6 13.4l.2 2.4v-2.4zM314.6 13.4l.2 2.4h-.2z"/>
<path d="M362.5 13.4l.2 2.4v-2.4zM362.5 13.4l.2 2.4h-.2z"/>
<path d="M410.5 13.4l.1 2.4v-2.4zM410.5 13.4l.1 2.4h-.1z"/>
<path d="M458.4 13.4l.2 2.4v-2.4zM458.4 13.4l.2 2.4h-.2z"/>
<path d="M506.3 13.4l.2 2.4v-2.4zM506.3 13.4l.2 2.4h-.2z"/>
<path d="M554.3 13.4l.1 2.4v-2.4zM554.3 13.4l.1 2.4h-.1z"/>
<path d="M21.6 16h535.4l.5-.5zM21.1 15.5h536.4l-535.9 .5z"/>
<path d="M18.9 62.8h2.4v-.2zM18.9 62.6h2.4l-2.4 .2z"/>
<path d="M557.2 62.8h2.4v-.2zM557.2 62.6h2.4l-2.4 .2z"/>
<path d="M18.9 110.8h2.4v-.2zM18.9 110.6h2.4l-2.4 .2z"/>
<path d="M557.2 110.8h2.4v-.2zM557.2 110.6h2.4l-2.4 .2z"/>
<path d="M18.9 158.7h2.4v-.2zM18.9 158.5h2.4l-2.4 .2z"/>
<path d="M557.2 158.7h2.4v-.2zM557.2 158.5h2.4l-2.4 .2z"/>
<path d="M509.1 160h47.9v-.2zM509.1 159.8h47.9l-47.9 .2z"/>
<path d="M18.9 206.6h2.4v-.2zM18.9 206.4h2.4l-2.4 .2z"/>
<path d="M509.1 207.9h47.9v-.1zM509.1 207.8h47.9l-47.9 .1z"/>
<path d="M557.2 206.6h2.4v-.2zM557.2 206.4h2.4l-2.4 .2z"/>
<path d="M509.1 239.7v.2l47.9-.2zM509.1 239.9l47.9-.2v.2z"/>
<path d="M509.1 223.9h47.9v-.2zM509.1 223.7h47.9l-47.9 .2z"/>
<path d="M509.1 239.9h47.9v-.2zM509.1 239.7h47.9l-47.9 .2z"/>
<path d="M18.9 254.5h2.4v-.1zM18.9 254.4h2.4l-2.4 .1z"/>
<path d="M509.1 255.7v.1l47.9-.1zM509.1 255.8l47.9-.1v.1z"/>
<path d="M509.1 255.7v.1l47.9-.1zM509.1 255.8l47.9-.1v.1z"/>
<path d="M509.1 255.7v.1l47.9-.1zM509.1 255.8l47.9-.1v.1z"/>
<path d="M509.1 255.7v.1l47.9-.1zM509.1 255.8l47.9-.1v.1z"/>
<path d="M557.2 254.5h2.4v-.1zM557.2 254.4h2.4l-2.4 .1z"/>
<path d="M509.1 271.7v.1l47.9-.1zM509.1 271.8l47.9-.1v.1z"/>
<path d="M509.1 287.6v.2l47.9-.2zM509.1 287.8l47.9-.2v.2z"/>
<path d="M509.1 287.6v.2l47.9-.2zM509.1 287.8l47.9-.2v.2z"/>
<path d="M18.9 302.5h2.4v-.2zM18.9 302.3h2.4l-2.4 .2z"/>
<path d="M509.1 318h47.9zM509.1 318.1l47.9-.1z"/>
<path d="M509.1 313.2h47.9zM509.1 313.3l47.9-.1z"/>
<path d="M509.1 308.4h47.9zM509.1 308.6l47.9-.2z"/>
<path d="M509.1 303.6v.2l47.9-.2zM509.1 303.8l47.9-.2v.2z"/>
<path d="M557.2 302.5h2.4v-.2zM557.2 302.3h2.4l-2.4 .2z"/>
<path d="M557.2 302.5h2.4v-.2zM557.2 302.3h2.4l-2.4 .2z"/>
<path d="M509.1 337.2h47.9zM509.1 337.3l47.9-.1z"/>
<path d="M509.1 332.4h47.9zM509.1 332.5l47.9-.1z"/>
<path d="M509.1 327.6h47.9zM509.1 327.7l47.9-.1z"/>
<path d="M509.1 322.8h47.9zM509.1 322.9l47.9-.1z"/>
<path d="M18.9 350.4h2.4v-.2zM18.9 350.2h2.4l-2.4 .2z"/>
<path d="M509.1 351.6v.1l47.9-.1zM509.1 351.7l47.9-.1v.1z"/>
<path d="M509.1 351.6v.1l47.9-.1zM509.1 351.7l47.9-.1v.1z"/>
<path d="M509.1 346.8h47.9zM509.1 346.9l47.9-.1z"/>
<path d="M509.1 342h47.9zM509.1 342.1l47.9-.1z"/>
<path d="M557 351.7h2.4v-.1zM557 351.6h2.4l-2.4 .1z"/>
<path d="M557 351.7h2.4v-.1zM557 351.6h2.4l-2.4 .1z"/>
<path d="M557.2 350.4h2.4v-.2zM557.2 350.2h2.4l-2.4 .2z"/>
<path d="M557.2 350.4h2.4v-.2zM557.2 350.2h2.4l-2.4 .2z"/>
<path d="M21.6 398l-.5 .5 535.9-.5zM21.1 398.5l535.9-.5 .5 .5z"/>
<path d="M74.9 398.3l.2 2.4v-2.4zM74.9 398.3l.2 2.4h-.2z"/>
<path d="M122.9 398.3l.2 2.4v-2.4zM122.9 398.3l.2 2.4h-.2z"/>
<path d="M170.8 398.3l.2 2.4v-2.4zM170.8 398.3l.2 2.4h-.2z"/>
<path d="M218.7 398.3l.2 2.4v-2.4zM218.7 398.3l.2 2.4h-.2z"/>
<path d="M266.7 398.3l.2 2.4v-2.4zM266.7 398.3l.2 2.4h-.2z"/>
<path d="M314.6 398.3l.2 2.4v-2.4zM314.6 398.3l.2 2.4h-.2z"/>
<path d="M362.5 398.3l.2 2.4v-2.4zM362.5 398.3l.2 2.4h-.2z"/>
<path d="M410.5 398.3l.1 2.4v-2.4zM410.5 398.3l.1 2.4h-.1z"/>
<path d="M458.4 398.3l.2 2.4v-2.4zM458.4 398.3l.2 2.4h-.2z"/>
<path d="M506.3 398.3l.2 2.4v-2.4zM506.3 398.3l.2 2.4h-.2z"/>
<path d="M557 16v382l.5 .5zM557 16l.5-.5v383z"/>
</g>
<text font-size="12.9" x="517.8" y="380.2">A731</text>
<text font-size="4.8" x="512.1" y="186">MO-D_2_CAMERA</text>
<g font-size="2.8">
<text x="217" y="193.4">1</text>
<text x="307.3" y="193.4">2</text>
<text x="217" y="246.2">3</text>
<text x="312.3" y="246.2">4</text>
</g>
<g font-size="2.4">
<text x="45.9" y="14.6">1</text>
<text x="98.3" y="14.6">2</text>
<text x="146.3" y="14.6">3</text>
<text x="194.2" y="14.6">4</text>
<text x="242.1" y="14.6">5</text>
<text x="290.1" y="14.6">6</text>
<text x="338" y="14.6">7</text>
<text x="385.9" y="14.6">8</text>
<text x="433.9" y="14.6">9</text>
<text x="481.1" y="14.6">10</text>
<text x="529.2" y="14.6">11</text>
<text x="558.4" y="39.6">F</text>
<text x="18.7" y="87.6">E</text>
<text x="558.3" y="87.6">E</text>
<text x="18.8" y="135.5">F</text>
<text x="558.4" y="135.5">F</text>
<text x="509.9" y="153.1">POLITECNICO DI MILANO</text>
<text x="509.9" y="156.1">SCUOLA DEL DESIGN</text>
<text x="509.9" y="158.9">C.L. DESIGN DEGLI INTERNI</text>
<text x="510" y="162.6">PROGETTO:</text>
<text x="18.6" y="183.4">G</text>
<text x="558.2" y="183.4">G</text>
<text x="510" y="210.5">CORSO:</text>
<text x="519.9" y="213.8">STRUMENTI E METODI</text>
<text x="523.6" y="216.7">DEL PROGETTO</text>
<text x="510" y="226.5">DOCENTE:</text>
<text x="18.6" y="231.4">H</text>
<text x="522.1" y="232.6">MARCO FERRARA</text>
<text x="558.3" y="231.4">H</text>
<text x="510" y="242.5">STUDENTI:</text>
<text x="521.2" y="245.7">SOPHIE TORREANO</text>
<text x="510" y="258.4">OGGETTO:</text>
<text x="518.4" y="263.2">DESCRIZIONE AMBIENTI</text>
<text x="510" y="274.4">NOTE:</text>
<text x="18.9" y="279.3">J</text>
<text x="512.2" y="280.6">CASSETTIERA MALM no. 001.033.43</text>
<text x="558.5" y="279.3">J</text>
<text x="510" y="290.4">NOME FILE:</text>
<text x="518.2" y="296.1">MALM no. 001.033.43.dwg</text>
<text x="509.9" y="306.9">VERS</text>
<text x="548.3" y="306.9">DATA</text>
<text x="18.7" y="327.2">K</text>
<text x="558.3" y="327.2">K</text>
<text x="510" y="350.1">A</text>
<text x="542.2" y="350.1">2017.05.23</text>
<text x="510" y="354.4">TAVOLA NO.:</text>
<text x="543.3" y="354.4">02 DI</text>
<text x="551.6" y="354.4">03</text>
<text x="18.8" y="375.1">L</text>
<text x="558.5" y="375.1">L</text>
<text x="510" y="395.2">DATA:</text>
<text x="519.6" y="395.1">2017/05/22</text>
<text x="533.9" y="395.2">SCALA:</text>
<text x="549.3" y="395.1">1:1</text>
<text x="44.2" y="401.5">1</text>
<text x="98.3" y="401.5">2</text>
<text x="146.3" y="401.5">3</text>
<text x="194.2" y="401.5">4</text>
<text x="242.1" y="401.5">5</text>
<text x="290.1" y="401.5">6</text>
<text x="338" y="401.5">7</text>
<text x="385.9" y="401.5">8</text>
<text x="433.9" y="401.5">9</text>
<text x="481.1" y="401.5">10</text>
<text x="509.9" y="398">REV:</text>
<text x="519.6" y="398">A</text>
<text x="533.9" y="398">FORMATO:</text>
<text x="549.7" y="398">A1</text>
</g>
<g font-size="2.2">
<text x="215.1" y="196.2">A731</text>
<text x="305.6" y="196.2">A731</text>
<text x="215.1" y="249">A731</text>
<text x="310.4" y="249">A731</text>
</g>
<g font-size="2.1">
<text x="343.1" y="101.2">37</text>
<text x="376.1" y="115.3">121°</text>
<text x="310.6" y="128">31</text>
<text x="309.2" y="143.1">3</text>
<text x="155.1" y="163.4">2</text>
<text x="310.6" y="166.6">41</text>
<text x="154.3" y="174.4">9</text>
<text x="170.3" y="174.4">25</text>
<text x="333" y="197">17</text>
<text x="323.5" y="294.8">8</text>
<text x="323.5" y="301.1">4</text>
<text x="323.5" y="307.2">8</text>
<text x="323.5" y="315.3">8</text>
<text x="323.5" y="321.2">4</text>
<text x="323.5" y="327">8</text>
</g>
</svg>
